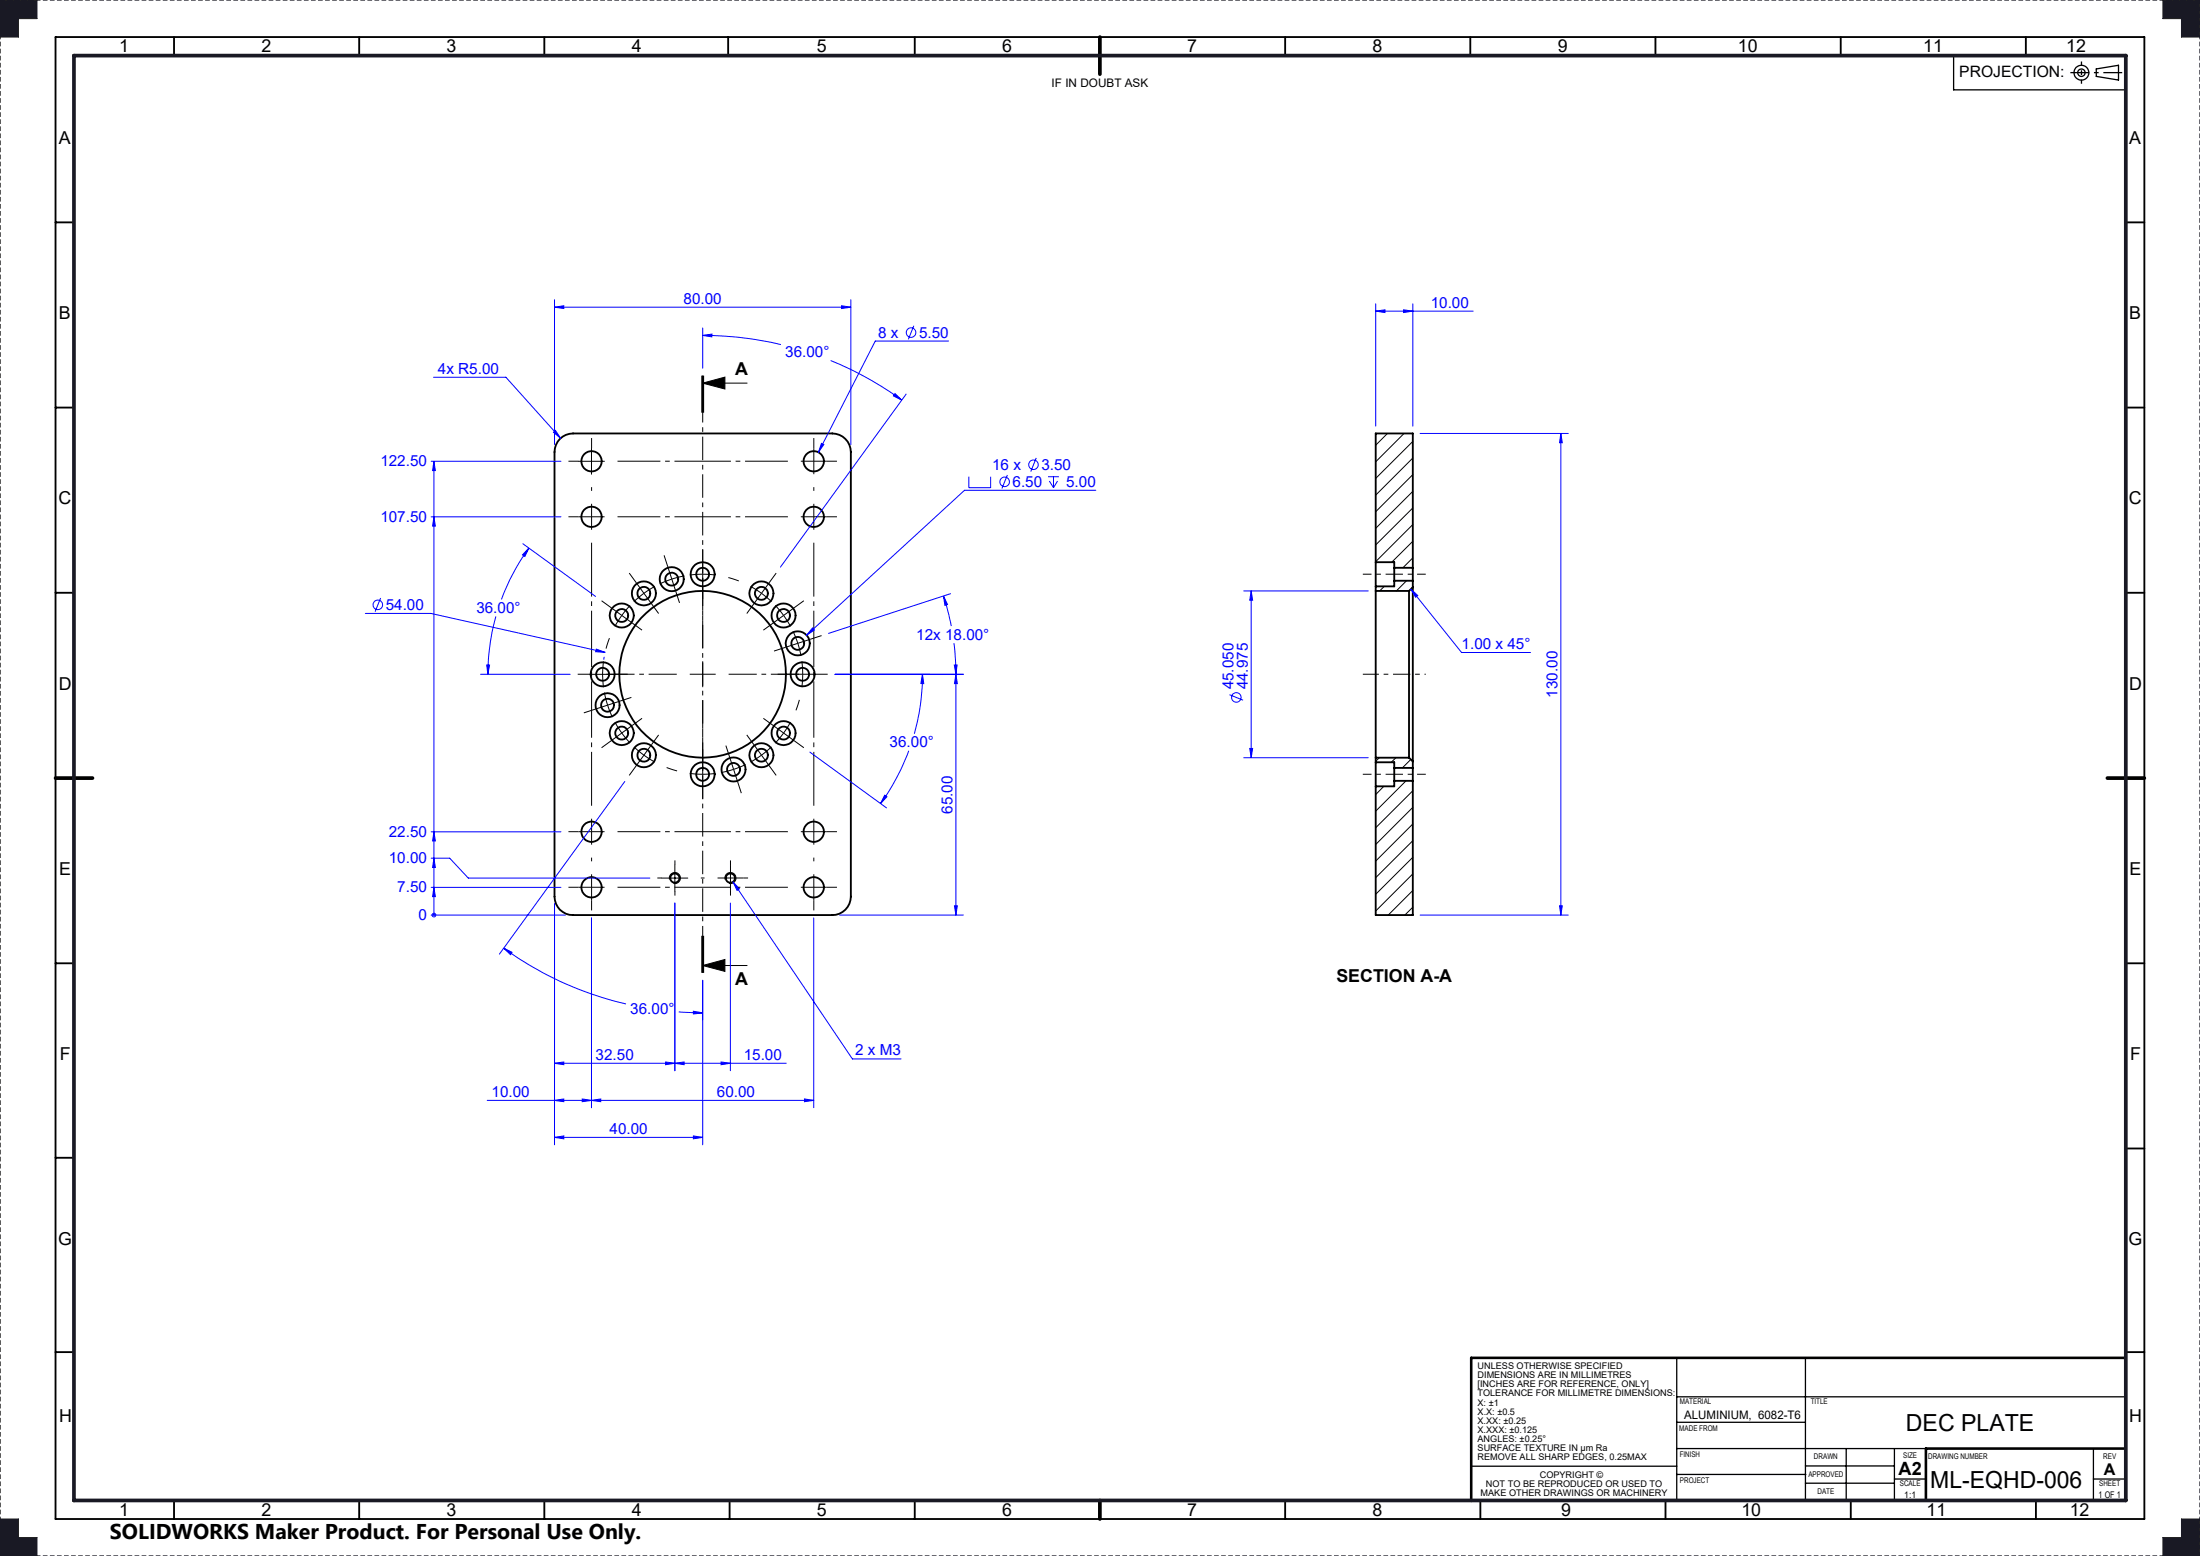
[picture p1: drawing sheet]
<svg xmlns="http://www.w3.org/2000/svg" width="594mm" height="420mm" viewBox="0 0 594 420" stroke-linecap="round" stroke-linejoin="round" font-family="sans-serif">
<g fill="none" stroke="#000" stroke-width=".5">
<path d="M15 10h564v400h-564zM47 10v5M97 10v5M147 10v5M196.6 10v5M247 10v5M347 10v5M397 10v5M447 10v5M497 10v5M547 10v5M15 60h5"/>
<path d="M574 60h5M15 110h5M151.2 118.5a5 5 0 0 1 3.5-1.5h70a5.1 5.1 0 0 1 5 5v120a5 5 0 0 1-5 5h-70a4.9 4.9 0 0 1-5-5v-120a5.2 5.2 0 0 1 1.5-3.5zM574 110h5M371.4 159.5v45M371.4 151.7v6.6M371.4 151.7v-34.7h10.1v36.3M371.4 151.7h5v1.6M371.4 158.3v1.2M371.4 159.5h9M376.4 153.3v3.5M376.4 156.8v1.5h-5"/>
<path d="M376.4 156.8h5.1M376.4 153.3h5.1M380.4 159.5v45M381.5 158.5v47M381.5 153.3v3.5M381.5 156.8v1.7M381.5 158.5l-1.1 1M15 160h5M574 160h5M371.4 205.8v6.4M371.4 205.8h5v1.5M371.4 204.5v1.3"/>
<path d="M371.4 204.5h9M376.4 207.3v3.5M376.4 210.8v1.4h-5M376.4 210.8h5.1M376.4 207.3h5.1M380.4 204.5l1.1 1M381.5 207.3v3.5M381.5 210.8v36.2h-10.1v-34.8M381.5 205.5v1.8M15 260h5M574 260h5M15 312.5h5"/>
<path d="M574 310h5M15 365h5M574 365h5M47 405v5M97 405v5M147 405v5M197 405v5M247 405v5M347 405v5M399.7 405v5M449.7 405v5M499.7 405v5"/>
<path d="M549.7 405v5"/>
<circle cx="159.7" cy="139.5" r="2.75"/>
<circle cx="159.7" cy="124.5" r="2.75"/>
<circle cx="219.7" cy="124.5" r="2.75"/>
<circle cx="219.7" cy="139.5" r="2.75"/>
<circle cx="181.4" cy="156.3" r="3.2"/>
<circle cx="181.4" cy="156.3" r="1.76"/>
<circle cx="189.7" cy="155" r="1.75"/>
<circle cx="189.7" cy="155" r="3.3"/>
<circle cx="167.9" cy="166.1" r="1.75"/>
<circle cx="167.9" cy="166.1" r="3.3"/>
<circle cx="173.8" cy="160.2" r="1.75"/>
<circle cx="173.8" cy="160.2" r="3.3"/>
<circle cx="205.6" cy="160.2" r="1.75"/>
<circle cx="205.6" cy="160.2" r="3.3"/>
<circle cx="211.5" cy="166.1" r="1.75"/>
<circle cx="211.6" cy="166.1" r="3.3"/>
<circle cx="215.4" cy="173.7" r="1.75"/>
<circle cx="215.4" cy="173.7" r="3.3"/>
<circle cx="162.7" cy="182" r="3.2"/>
<circle cx="162.7" cy="182" r="1.75"/>
<circle cx="164" cy="190.3" r="1.75"/>
<circle cx="164" cy="190.3" r="3.3"/>
<circle cx="167.9" cy="197.9" r="1.75"/>
<circle cx="167.9" cy="197.9" r="3.3"/>
<circle cx="189.7" cy="182" r="22.5"/>
<circle cx="211.5" cy="197.9" r="1.75"/>
<circle cx="211.6" cy="197.9" r="3.3"/>
<circle cx="216.7" cy="182" r="3.2"/>
<circle cx="216.7" cy="182" r="1.76"/>
<circle cx="173.8" cy="203.9" r="1.75"/>
<circle cx="173.8" cy="203.9" r="3.3"/>
<circle cx="189.7" cy="209" r="1.75"/>
<circle cx="189.7" cy="209" r="3.3"/>
<circle cx="198.1" cy="207.7" r="3.2"/>
<circle cx="198.1" cy="207.7" r="1.76"/>
<circle cx="205.6" cy="203.9" r="1.75"/>
<circle cx="205.6" cy="203.9" r="3.3"/>
<circle cx="159.7" cy="239.5" r="2.75"/>
<circle cx="159.7" cy="224.5" r="2.75"/>
<circle cx="182.2" cy="237" r="1.24"/>
<circle cx="197.2" cy="237" r="1.25"/>
<circle cx="219.7" cy="239.5" r="2.75"/>
<circle cx="219.7" cy="224.5" r="2.75"/>
</g>
<g fill="none" stroke="#000" stroke-width=".27">
<path d="M374.6 117l-3.2 3.2M379.1 117l-7.7 7.7M381.5 119.2l-10.1 9.9M381.5 123.6l-10.1 10M381.5 128.1l-10.1 10M381.5 132.6l-10.1 10M381.5 137.1l-10.1 10M373.8 158.3l-1.3 1.2M379.8 156.8l-2.8 2.7M381.5 141.6l-10.1 10M381.5 146.1l-5.7 5.6M381.5 150.6l-2.7 2.7"/>
<path d="M372.4 204.5l-1 1M373.6 212.2l-2.2 2.3M376.9 204.5l-1.3 1.3M379.6 210.8l-8.2 8.2M380.9 205l-2.3 2.3M381.5 213.4l-10.1 10M381.5 217.9l-10.1 10M381.5 222.4l-10.1 10M381.5 226.9l-10.1 10M381.5 231.4l-10.1 10M381.5 235.9l-10.1 10M381.5 240.4l-6.7 6.6"/>
<path d="M381.5 244.9l-2.2 2.1"/>
</g>
<g fill="none" stroke="#000" stroke-width=".35">
<path d="M527.5 15v9.3h46.5M566 18.6l6-1v4l-6-1zM452.7 377h121.3M452.7 366.5v38.8M487.5 366.5v38.5M397.2 395.8h55.5M452.7 383.9h34.8M452.7 398h34.9M452.7 391h67.3M487.5 395.7h24M498.5 391v14M511.5 391v14"/>
<path d="M511.5 399.2h8.5M565.2 391v14M565.2 399.2h8.8M487.5 400.3h24"/>
<circle cx="562" cy="19.6" r="2.01"/>
<circle cx="562" cy="19.6" r="1"/>
</g>
<path d="M559 19.6h14" fill="none" stroke="#000" stroke-width=".35" stroke-dasharray="15.2 1.3 1.3 1.3" stroke-dashoffset="10.1" stroke-linecap="butt"/>
<path d="M562 16.6v6" fill="none" stroke="#000" stroke-width=".35" stroke-dasharray="15.2 1.3 1.3 1.3" stroke-dashoffset="14.1" stroke-linecap="butt"/>
<path d="M0 0v420" fill="none" stroke="#000" stroke-width=".35" stroke-dasharray="1.3 .6" stroke-dashoffset=".2" stroke-linecap="butt"/>
<path d="M594 0h-594M0 420h594" fill="none" stroke="#191924" stroke-width=".35" stroke-dasharray="1.3 .6" stroke-dashoffset="-.1" stroke-linecap="butt"/>
<path d="M594 420v-420" fill="none" stroke="#191924" stroke-width=".35" stroke-dasharray="1.3 .6" stroke-dashoffset=".2" stroke-linecap="butt"/>
<path d="M574 366.5h-176.8v38.6M574 391h-54v14" fill="none" stroke="#000" stroke-width=".7"/>
<path d="M297 10v10M15 210h10M569 210h10M297 405v5" fill="none" stroke="#000" stroke-width="1"/>
<path d="M0 0h10v5h-5v5h-5zM584 0h10v10h-5v-5h-5zM0 410h5v5h5v5h-10zM589 410h5v10h-10v-5h5z" fill="none" stroke="#191924" stroke-width=".27"/>
<path d="M20 15h554v390h-554z" fill="none" stroke="#191924" stroke-width="1"/>
<path d="M0 410v10h10v-5h-5v-5zM584 0v5h5v5h5v-10zM0 0v10h5v-5h5v-5zM589 410v5h-5v5h10v-10z" fill-rule="evenodd" fill="#191924"/>
<g fill="none" stroke="#00f" stroke-width=".27">
<path d="M149.7 82.9l2.5-.4v.8zM149.7 80.9v39.1M149.7 82.9h80M189.7 90.5l2.5-.3v.7zM189.7 90.5l9.9 .6 4.3 .5 7 1.4M189.7 88.5v10.9M224.3 97.3a90.4 90.4 0 0 1 19.2 10.7M227.2 82.5l2.5 .4-2.5 .4zM229.7 80.9v39.1M246.7 87.9l-1.4 3.7M256.1 92.1h-19.8l-15.3 30M371.4 84l2.5-.4v.8z"/>
<path d="M371.4 82v33M371.4 84h26.4M379 83.6l2.5 .4-2.5 .4zM381.5 82v33M117.1 101.8h19.5l14.8 16.5M149.4 116.7l.6-.5 1.4 2.1zM221.8 119.7l.6 .3-1.4 2.1zM241.7 106.2l1.8 1.8-2.3-1.1zM244.7 106.4l-34 46.7M383.4 117h40M421.4 117l.4 2.5h-.7zM421.4 117v130"/>
<path d="M116.4 139.5h35M116.4 124.5h35M117.2 139.5l.3 2.5h-.7zM117.2 124.5l.3 2.5h-.7zM117.2 124.5v122.5M261.6 128.7v2.9h5.9v-2.9M272 128.2l-1.5 3.7M279.8 123.6l-1.5 3.7M283 128.7h2.9M283.3 129.8l1.1 1.8M284.4 128.7v2.9M285.5 129.8l-1.1 1.8"/>
<path d="M295.9 132.3h-35.5l-42.6 39.2M141.2 146.8l19.6 14.2M142.8 147.9l-1.1 2.3-.6-.4zM142.8 147.9l-2.5 3.8-2.2 3.9-2.7 6.2M335.8 159.5h33.6M337.8 159.5l.4 2.5h-.8zM337.8 159.5v45M380.9 159l1.9 1.7-.6 .5zM380.9 159l13.7 17.1h18.6M98.6 165.6h17.7l47.1 10.5M102.8 161.4l-1.5 3.7M131.4 179.5h.8l-.5 2.5z"/>
<path d="M133.9 166.4l-1.5 6.6-.5 4.5-.2 4.5M161 175.2l2.4 .9-2.6-.2zM163.1 177.3l-.1 .8M219.4 169.5l.5 .6-2.1 1.4zM254.7 160.9l1.1 2.3-.7 .2zM254.7 160.9l2.2 8.1M256.6 160.2l-32.9 10.8M257.6 173.6l.5 8.4M257.7 179.5h.7l-.3 2.5zM129.8 182h24.2M225.5 182h34.6M249.1 182l.3 2.5h-.8z"/>
<path d="M249.1 182l-.3 5.8a54.5 54.5 0 0 1-1.9 10.3M258.1 182l.4 2.5h-.8zM258.1 182v65M332 187.5l3.6 1.5M168.7 210.9l-33.9 46.6M218.7 203l20.7 15.1M238.9 214.6l.6 .5-1.8 1.8zM245.4 202.7l-1.8 4.2-1.6 3.1-2.3 4-2 2.9M335.8 204.5h33.6M337.4 202h.8l-.4 2.5zM116.4 239.5h35M116.4 224.5h35"/>
<path d="M116.4 231.7h5l5 5.3h49.1M117.2 239.5l.3 2.5h-.7zM117.2 224.5l.3 2.5h-.7zM117.2 231.7l.3 2.5h-.7zM197.9 238l1.7 1.9-.6 .4zM197.9 238l32.3 47.8h13.1M116.4 247h36.3M117.2 247h.1M136 255.9l2.3 1.2-.5 .6zM136 255.9a90.3 90.3 0 0 0 33 15.1M149.7 244v65M159.7 247.8v51.2"/>
<path d="M182.2 243.8v45.2M197.2 243.8v45.2M219.7 247.8v51.2M226.7 247h33.4M257.7 244.5h.8l-.4 2.5zM383.4 247h40M421.1 244.5h.7l-.4 2.5zM183.3 273.1l6.4 .3M187.2 273l2.5 .4-2.5 .3zM189.7 264.6v44.4M131.6 297h88.1M149.7 297l2.5-.4v.8z"/>
<path d="M149.7 287l2.5-.4v.8zM149.7 287h62.6M157.2 296.6l2.5 .4-2.5 .4zM159.7 297l2.5-.4v.8zM179.7 286.6l2.5 .4-2.5 .4zM182.2 287l2.5-.4v.8zM194.7 286.6l2.5 .4-2.5 .4zM217.2 296.6l2.5 .4-2.5 .4zM149.7 307l2.5-.4v.8zM149.7 307h40M187.2 306.6l2.5 .4-2.5 .4z"/>
<circle cx="246" cy="89.8" r="1.29"/>
<circle cx="271.3" cy="130.1" r="1.29"/>
<circle cx="279" cy="125.4" r="1.29"/>
<circle cx="102" cy="163.3" r="1.29"/>
<circle cx="333.8" cy="188.2" r="1.29"/>
<circle cx="117.2" cy="247" r=".5"/>
</g>
<g fill="none" stroke="#000" stroke-width=".27">
<path d="M189.5 101.4v10M189.7 103.4l6-1.6v3.2zM189.7 103.4h12M189.7 101.4v10M190 101.4v10M156.2 124.5h7M159.7 121v7M162.9 178.5a24.8 24.8 0 0 0 0 7M159.2 182h7M178.7 237h7M180.8 237.4a1.5 1.5 0 0 1 1.3-1.9 1.5 1.5 0 0 1 1.6 1.6 1.5 1.5 0 0 1-1.9 1.4M182.2 233.5v7"/>
<path d="M195.8 237.4a1.51 1.51 0 0 1 1.3-1.9 1.51 1.51 0 0 1 1.6 1.6 1.51 1.51 0 0 1-1.9 1.4M189.5 252.6v10M189.7 252.6v10M190 252.6v10zM189.7 260.6l6-1.6v3.2zM189.7 260.6h12"/>
</g>
<g fill="none" stroke="#000" stroke-width=".27" stroke-dasharray="15.2 1.3 1.3 1.3" stroke-linecap="butt">
<path d="M156.2 124.5h-2.7M156.2 139.5h-2.7M159.7 121v-2.8M159.7 139.5v-3.5M159.7 139.5h-3.5M159.7 139.5v3.5M159.7 139.5h3.5M159.7 132.5v-1M219.7 139.5v-3.5M219.7 139.5h-3.5M219.7 139.5v3.5M219.7 139.5h3.5"/>
<path d="M219.7 124.5v-3.5M219.7 124.5h-3.5M219.7 124.5v3.5M219.7 124.5h3.5M219.7 121v-2.8M219.7 132.5v-1M223.2 139.5h2.8M223.2 124.5h2.8M171.8 157.3l-1.9-2.6M180.3 153l-1-3.1M181.4 156.3l-3.3 1.3M181.4 156.3l3.4-.9"/>
<path d="M181.4 156.3l-1.1-3.3M181.4 156.3l1.1 3.3M182.5 159.6l1 3.1M189.7 155l-3.5 .2M189.7 155l3.5 .2M189.7 155v-3.5M189.7 155v3.5M189.7 151.5v-3.3M189.7 158.5v3.2M199.5 156.8l-2.8-.9M207.7 157.3l1.9-2.6M164.5 172.3l-.9 2.8"/>
<path d="M165.1 164.1l-2.7-1.9M167.9 166.1l-1.9 3M167.9 166.1l2.2-2.7M167.9 166.1l-2.8-2M167.9 166.1l2.8 2.1M170.7 168.2l2.6 1.9M173.9 160.1l-2.7 2.3M173.9 160.1l2.9-1.8M173.9 160.1l-2.1-2.8M173.9 160.1l2 2.9M175.9 163l1.9 2.6M203.5 163l-1.9 2.6"/>
<path d="M205.6 160.1l-3-1.8M205.6 160.1l2.7 2.3M205.6 160.1l2.1-2.8M205.6 160.1l-2.1 2.9M208.7 168.2l-2.6 1.9M211.6 166.1l-2.3-2.7M211.6 166.1l1.8 3M211.6 166.1l2.8-2M211.6 166.1l-2.9 2.1M212.1 174.7l-3.1 1M214.4 164.1l2.6-1.9M215.4 173.6l-1.3-3.2"/>
<path d="M215.4 173.6l.9 3.4M215.4 173.6l3.3-1M215.4 173.6l-3.3 1.1M218.7 172.6l3.1-1M159.2 182h-3.2M160.7 191.4l-3.1 1M164.1 190.3l1.2 3.3M164.1 190.3l-.9-3.4M164.1 190.3l-3.4 1.1M164.1 190.3l3.3-1M165.1 199.9l-2.7 1.9M166.2 182h3.3"/>
<path d="M167.4 189.3l3.1-1.1M167.9 197.9l2.2 2.7M167.9 197.9l-1.9-3M167.9 197.9l-2.8 2M167.9 197.9l2.8-2.1M170.7 195.8l2.6-1.9M189.7 182v-3.5M189.7 182h-3.5M189.7 182v3.5M189.7 182h3.5M208.7 195.8l-2.6-1.9M211.6 197.9l1.8-3"/>
<path d="M211.6 197.9l-2.3 2.7M211.6 197.9l2.8 2M211.6 197.9l-2.9-2.1M213.2 182h-3.2M214.4 199.9l2.6 1.9M214.9 191.7l.9-2.8M216.7 182l-.2-3.5M216.7 182l-.2 3.5M216.7 182h3.5M216.7 182h-3.5M220.2 182h3.3M171.8 206.7l-1.9 2.6"/>
<path d="M173.9 203.8l2.9 1.9M173.9 203.8l-2.7-2.2M173.9 203.8l-2.1 2.9M173.9 203.8l2-2.8M175.9 201l1.9-2.6M180 207.2l2.8 .9M189.7 209l3.5-.2M189.7 209l-3.5-.2M189.7 209v3.5M189.7 209v-3.5M189.7 212.5v3.2M189.7 205.5v-3.3"/>
<path d="M197 204.3l-1-3M198.1 207.7l3.2-1.3M198.1 207.7l-3.4 .8M198.1 207.7l1.1 3.3M198.1 207.7l-1.1-3.4M199.2 211l1 3.1M203.5 201l-1.9-2.6M205.6 203.8l2.7-2.2M205.6 203.8l-3 1.9M205.6 203.8l2.1 2.9M205.6 203.8l-2.1-2.8M207.7 206.7l1.9 2.6"/>
<path d="M156.2 224.5h-2.7M156.2 239.5h-2.7M159.7 224.5v-3.5M159.7 224.5h-3.5M159.7 224.5v3.5M159.7 224.5h3.5M159.7 239.5v-3.5M159.7 239.5h-3.5M159.7 239.5v3.5M159.7 239.5h3.5M159.7 232.5v-1M178.7 237h-1.2"/>
<path d="M182.2 233.5v-1.3M189.2 237h1M197.2 237v-3.5M197.2 237h-3.5M197.2 237v3.5M197.2 237h3.5M197.2 233.5v-1.3M200.7 237h1.3M219.7 239.5v-3.5M219.7 239.5h-3.5M219.7 239.5v3.5M219.7 239.5h3.5"/>
<path d="M219.7 224.5v-3.5M219.7 224.5h-3.5M219.7 224.5v3.5M219.7 224.5h3.5M219.7 232.5v-1M223.2 239.5h2.8M223.2 224.5h2.8M159.7 243v2.7M182.2 240.5v1.2M197.2 240.5v1.2M219.7 243v2.7"/>
</g>
<path d="M189.7 175v-19M182.7 182h-19M189.7 189v19M196.7 182h19" fill="none" stroke="#000" stroke-width=".27" stroke-dasharray="15.2 1.3 1.3 1.3" stroke-dashoffset="7.6" stroke-linecap="butt"/>
<path d="M159.7 217.5v-71M219.7 217.5v-71" fill="none" stroke="#000" stroke-width=".27" stroke-dasharray="15.2 1.3 1.3 1.3" stroke-dashoffset=".7" stroke-linecap="butt"/>
<path d="M166.7 139.5h46M166.7 124.5h46M166.7 239.5h46M166.7 224.5h46" fill="none" stroke="#000" stroke-width=".27" stroke-dasharray="15.2 1.3 1.3 1.3" stroke-dashoffset="3.7" stroke-linecap="butt"/>
<path d="M189.7 101.4v161.2" fill="none" stroke="#000" stroke-width=".27" stroke-dasharray="6.3 1.3 1.3 1.3" stroke-dashoffset="3.9" stroke-linecap="butt"/>
<path d="M368 182h12.5" fill="none" stroke="#000" stroke-width=".27" stroke-dasharray="15.2 1.3 1.3 1.3" stroke-dashoffset="10.9" stroke-linecap="butt"/>
<path d="M376.5 155h-8.5M385 155h-8.5M376.5 209h-8.5M385 209h-8.5" fill="none" stroke="#000" stroke-width=".27" stroke-dasharray="15.2 1.3 1.3 1.3" stroke-dashoffset="12.9" stroke-linecap="butt"/>
<path d="M385 182h-4.5" fill="none" stroke="#000" stroke-width=".27" stroke-dasharray="15.2 1.3 1.3 1.3" stroke-dashoffset="14.9" stroke-linecap="butt"/>
<g fill="#00f">
<path d="M380.9 159l1.9 1.7-.6 .5z"/>
<path d="M379 83.6l2.5 .4-2.5 .4zM371.4 84l2.5-.4v.8z"/>
<path d="M421.1 244.5h.7l-.4 2.5zM421.4 117l.4 2.5h-.7z"/>
<path d="M337.8 159.5l.4 2.5h-.8zM337.4 202h.8l-.4 2.5z"/>
</g>
<path d="M189.7 103.4l6-1.6v3.2zM189.7 260.6l6-1.6v3.2z" fill="#000"/>
<g fill="#00f">
<path d="M221.8 119.7l-.8 2.4 1.4-2.1zM219.4 169.5l-1.6 2 2.1-1.4zM161 175.2l-.2 .7 2.6 .2zM149.4 116.7l2 1.6-1.4-2.1zM257.7 179.5h.7l-.3 2.5zM254.7 160.9l1.1 2.3-.7 .2zM238.9 214.6l.6 .5-1.8 1.8zM249.1 182l.3 2.5h-.8zM142.8 147.9l-1.1 2.3-.6-.4zM131.4 179.5h.8l-.5 2.5zM197.9 238l1.1 2.3 .6-.4zM159.7 297l2.5-.4v.8zM217.2 296.6l2.5 .4-2.5 .4zM182.2 287l2.5-.4v.8zM194.7 286.6l2.5 .4-2.5 .4z"/>
<path d="M149.7 82.9l2.5-.4v.8zM227.2 82.5l2.5 .4-2.5 .4zM149.7 297l2.5-.4v.8zM157.2 296.6l2.5 .4-2.5 .4zM149.7 287l2.5-.4v.8zM179.7 286.6l2.5 .4-2.5 .4z"/>
<path d="M257.7 244.5h.8l-.4 2.5zM258.1 182l.4 2.5h-.8z"/>
<path d="M117.2 239.5l.3 2.5h-.7zM117.2 224.5l.3 2.5h-.7zM117.2 139.5l.3 2.5h-.7zM117.2 124.5l.3 2.5h-.7zM241.7 106.2l1.8 1.8-2.3-1.1zM189.7 90.5l2.5-.3v.7zM136 255.9l2.3 1.2-.5 .6zM187.2 273l2.5 .4-2.5 .3zM117.2 231.7l.3 2.5h-.7z"/>
<path d="M149.7 307l2.5-.4v.8zM187.2 306.6l2.5 .4-2.5 .4z"/>
</g>
<g font-size="6.3">
<text x="514.6" y="386.1">DEC PLATE</text>
<text x="521.2" y="401.5">ML-EQHD-006</text>
</g>
<text font-size="5.8" x="29.7" y="415.3">SOLIDWORKS Maker Product. For Personal Use Only.</text>
<text font-size="4.9" x="512.6" y="398">A2</text>
<g font-size="4.8">
<text x="32.1" y="14.1">1</text>
<text x="70.6" y="14.1">2</text>
<text x="120.6" y="14.1">3</text>
<text x="170.6" y="14.1">4</text>
<text x="220.6" y="14.1">5</text>
<text x="270.6" y="14.1">6</text>
<text x="320.6" y="14.1">7</text>
<text x="370.6" y="14.1">8</text>
<text x="420.6" y="14.1">9</text>
<text x="469.2" y="14.1">10</text>
<text x="519.2" y="14.1">11</text>
<text x="557.9" y="14.1">12</text>
<text x="15.9" y="38.9">A</text>
<text x="574.9" y="38.9">A</text>
<text x="15.9" y="86.2">B</text>
<text x="574.9" y="86.2">B</text>
<text x="198.5" y="101.3">A</text>
<text x="15.8" y="136.2">C</text>
<text x="574.8" y="136.2">C</text>
<text x="15.9" y="186.2">D</text>
<text x="574.9" y="186.2">D</text>
<text x="16" y="236.2">E</text>
<text x="575" y="236.2">E</text>
<text x="198.5" y="265.9">A</text>
<text x="360.8" y="265.2">SECTION A-A</text>
<text x="16.1" y="286.2">F</text>
<text x="575.1" y="286.2">F</text>
<text x="15.7" y="336.2">G</text>
<text x="574.7" y="336.2">G</text>
<text x="15.9" y="383.8">H</text>
<text x="574.9" y="383.7">H</text>
<text x="32.1" y="409.1">1</text>
<text x="70.6" y="409.1">2</text>
<text x="120.6" y="409.1">3</text>
<text x="170.6" y="409.1">4</text>
<text x="220.6" y="409.1">5</text>
<text x="270.6" y="409.1">6</text>
<text x="320.6" y="409.1">7</text>
<text x="370.6" y="409.1">8</text>
<text x="421.5" y="409.1">9</text>
<text x="470.2" y="409.1">10</text>
<text x="520.2" y="409.1">11</text>
<text x="558.8" y="409.1">12</text>
</g>
<text font-size="4.4" x="568.1" y="398.2">A</text>
<text font-size="4.2" x="529" y="20.8">PROJECTION:</text>
<g font-size="4.1" fill="#00f">
<text x="184.6" y="82">80.00</text>
<text x="386.3" y="83.1">10.00</text>
<text x="237.1" y="91.1">8 x</text>
<text x="248.1" y="91.1">5.50</text>
<text x="118.2" y="100.9">4x R5.00</text>
<text x="212" y="96.4">36.00°</text>
<text x="102.7" y="125.9">122.50</text>
<text x="267.9" y="126.8">16 x</text>
<text x="273.4" y="131.4">6.50</text>
<text x="281.2" y="126.8">3.50</text>
<text x="287.9" y="131.4">5.00</text>
<text x="102.7" y="140.9">107.50</text>
<text x="104.2" y="164.6">54.00</text>
<text x="128.6" y="165.5">36.00°</text>
<text x="247.4" y="172.7">12x 18.00°</text>
<text x="394.6" y="175.2">1.00 x 45°</text>
<text x="333" y="186.1" transform="rotate(-90 333 186.1)">45.050</text>
<text x="336.9" y="186.1" transform="rotate(-90 336.9 186.1)">44.975</text>
<text x="420.5" y="188.3" transform="rotate(-90 420.5 188.3)">130.00</text>
<text x="240.2" y="201.7">36.00°</text>
<text x="257.2" y="219.6" transform="rotate(-90 257.2 219.6)">65.00</text>
<text x="105" y="225.9">22.50</text>
<text x="105" y="233">10.00</text>
<text x="107.3" y="240.9">7.50</text>
<text x="113" y="248.4">0</text>
<text x="170.2" y="273.7">36.00°</text>
<text x="160.8" y="286.1">32.50</text>
<text x="200.8" y="286.1">15.00</text>
<text x="230.9" y="284.9">2 x M3</text>
<text x="132.7" y="296.1">10.00</text>
<text x="193.6" y="296.1">60.00</text>
<text x="164.6" y="306.1">40.00</text>
</g>
<g font-size="3.2">
<text x="283.9" y="23.5">IF IN DOUBT ASK</text>
<text x="454.8" y="383.1">ALUMINIUM, 6082-T6</text>
</g>
<g font-size="2.5">
<text x="398.9" y="369.5">UNLESS OTHERWISE SPECIFIED</text>
<text x="398.9" y="372">DIMENSIONS ARE IN MILLIMETRES</text>
<text x="398.9" y="374.5">[INCHES ARE FOR REFERENCE, ONLY]</text>
<text x="398.9" y="376.9">TOLERANCE FOR MILLIMETRE DIMENSIONS:</text>
<text x="398.9" y="379.4">X: ±1</text>
<text x="398.9" y="381.9">X.X: ±0.5</text>
<text x="398.9" y="384.3">X.XX: ±0.25</text>
<text x="398.9" y="386.8">X.XXX: ±0.125</text>
<text x="398.9" y="389.3">ANGLES: ±0.25°</text>
<text x="398.9" y="391.7">SURFACE TEXTURE IN μm Ra</text>
<text x="398.9" y="394.2">REMOVE ALL SHARP EDGES, 0.25MAX</text>
<text x="401.2" y="401.3">NOT TO BE REPRODUCED OR USED TO</text>
<text x="415.7" y="398.8">COPYRIGHT ©</text>
<text x="399.8" y="403.8">MAKE OTHER DRAWINGS OR MACHINERY</text>
<text x="514.2" y="404.2">1:1</text>
<text x="566.6" y="404.2">1 OF 1</text>
</g>
<g font-size="2.1">
<text x="453.6" y="378.9">MATERIAL</text>
<text x="488.9" y="378.9">TITLE</text>
<text x="453.4" y="386.2">MADE FROM</text>
<text x="453.5" y="393.3">FINISH</text>
<text x="489.8" y="393.9">DRAWN</text>
<text x="513.9" y="393.6">SIZE</text>
<text x="520.6" y="393.8">DRAWING NUMBER</text>
<text x="567.9" y="393.8">REV</text>
<text x="453.6" y="400.4">PROJECT</text>
<text x="488.3" y="398.6">APPROVED</text>
<text x="513" y="401.2">SCALE</text>
<text x="566.8" y="401.2">SHEET</text>
<text x="490.7" y="403.2">DATE</text>
</g>
</svg>
